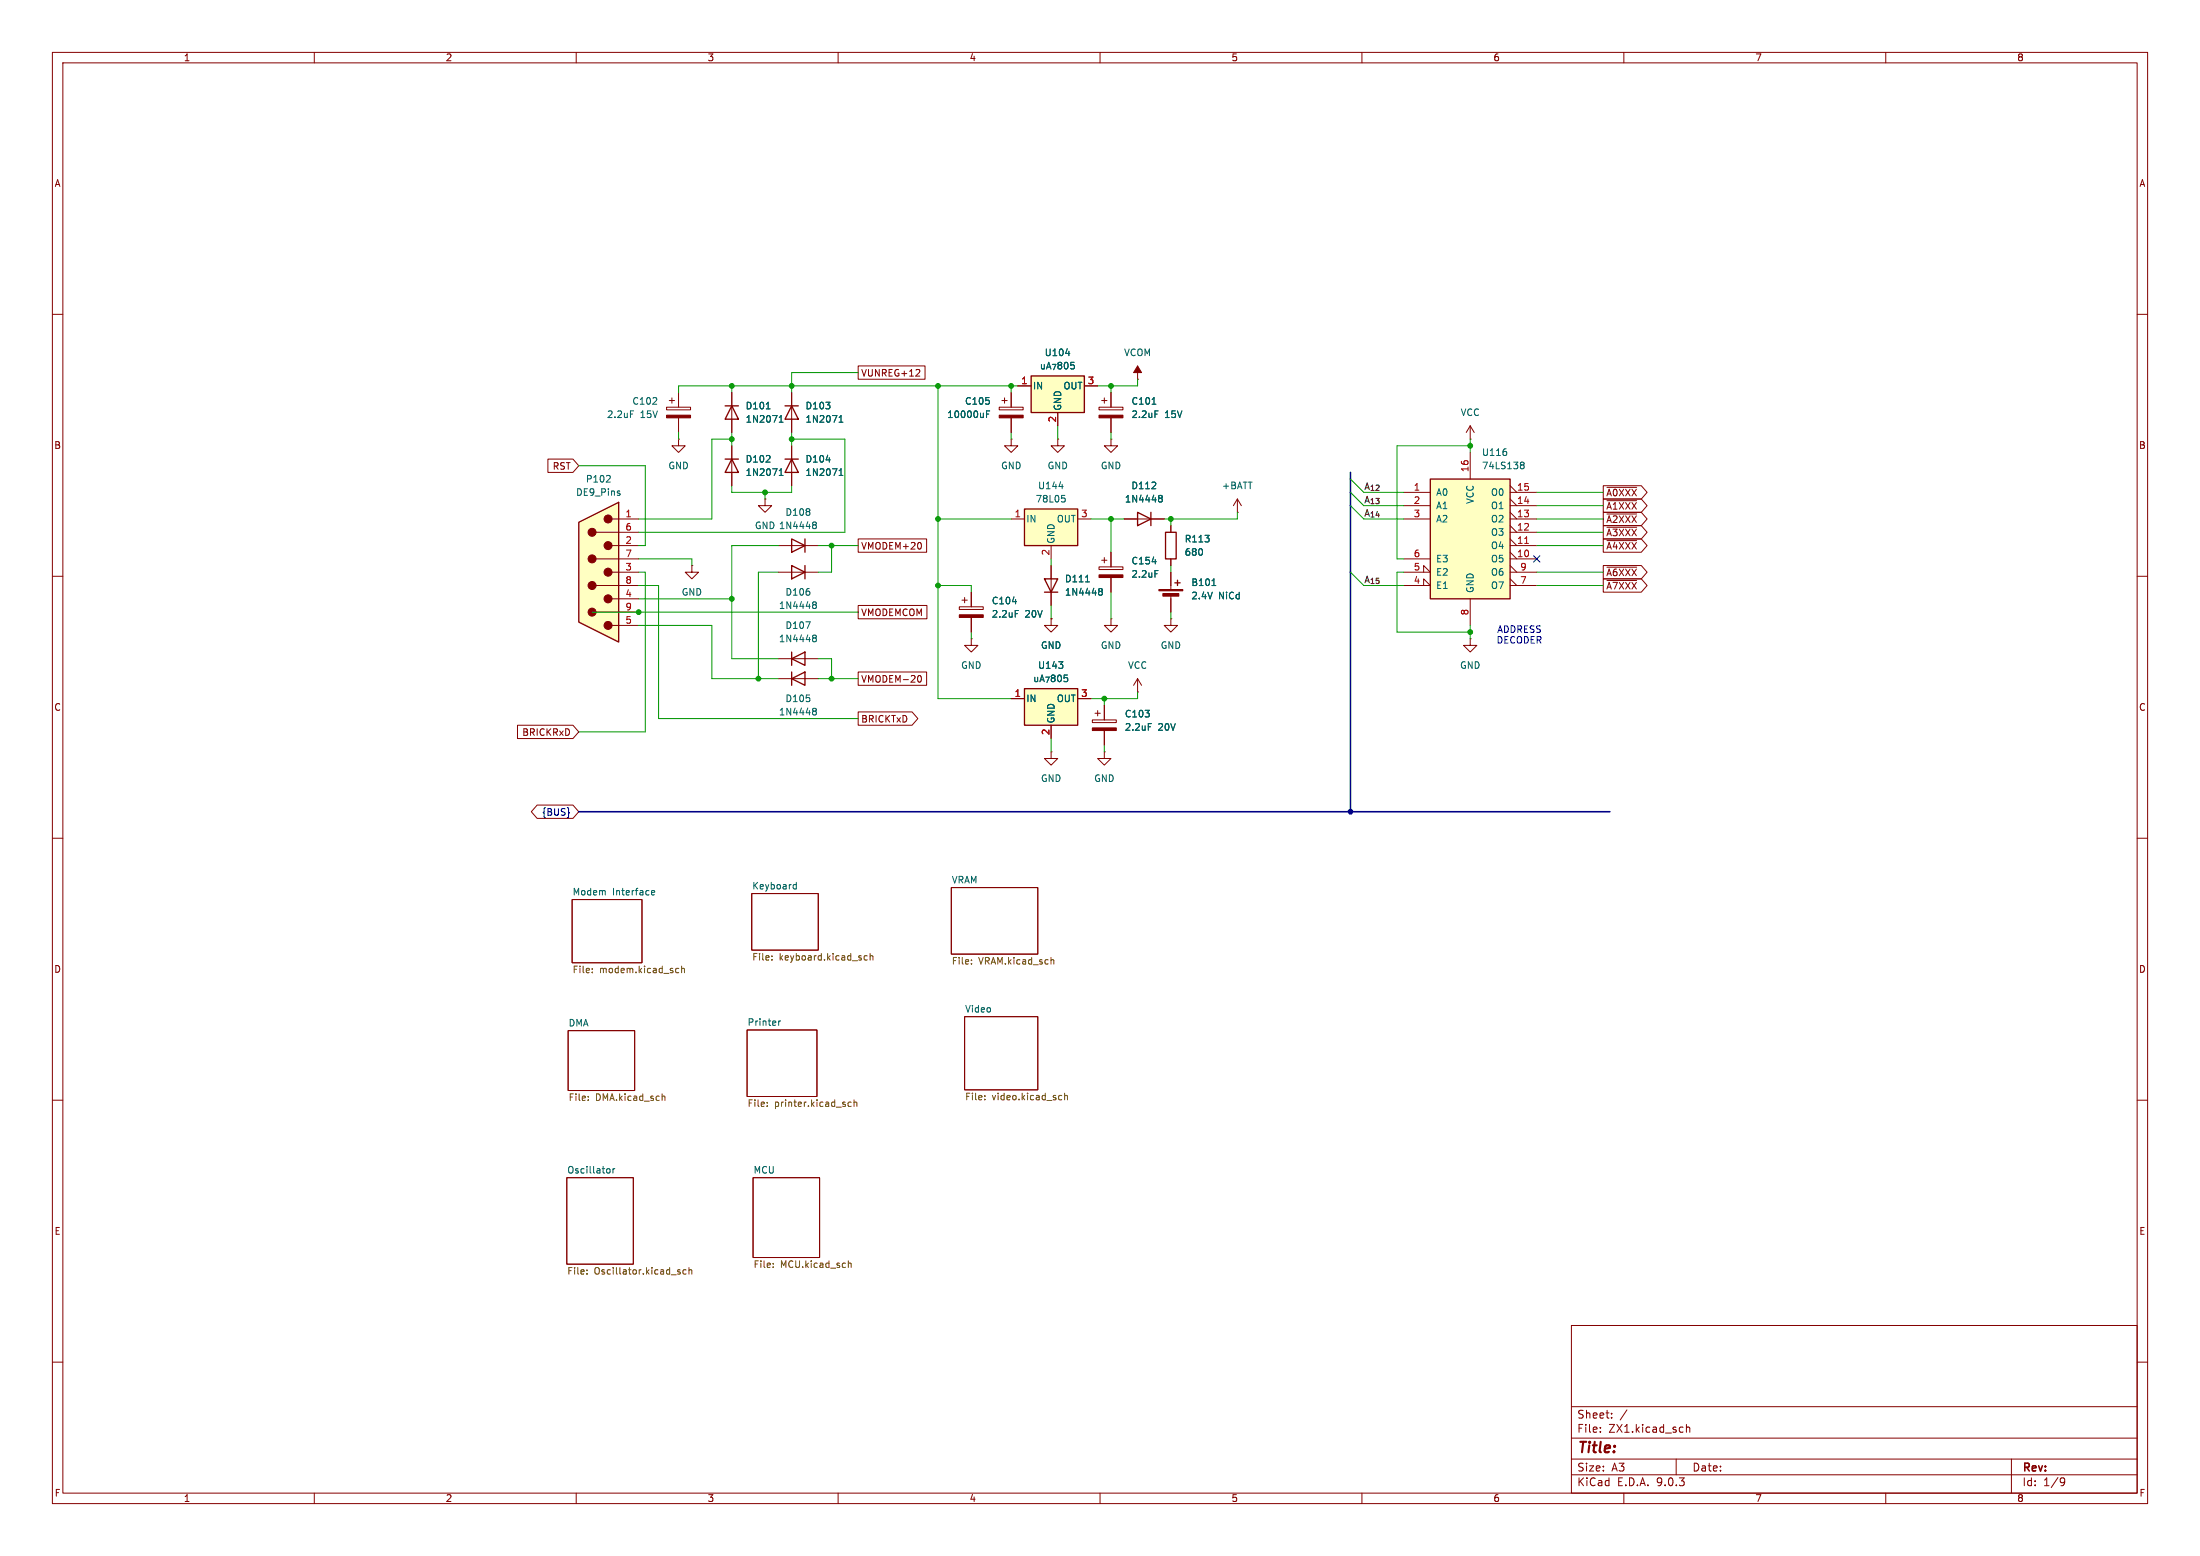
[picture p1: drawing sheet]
<svg xmlns="http://www.w3.org/2000/svg" width="420mm" height="297mm" viewBox="0 0 420 297" stroke-linecap="round" stroke-linejoin="round" font-family="sans-serif">
<g fill="none" stroke="#840000" stroke-width=".19">
<path d="M10 10h400v277h-400zM12 12h396v273h-396zM60 10v2M110 10v2M160 10v2M210 10v2M260 10v2M310 10v2M360 10v2M10 60h2M408 60h2M214.6 99.1h7.6"/>
<path d="M10 110h2M223.5 109.2v3.3M223.5 113.5v3.3M408 110h2M10 160h2M200.7 143.5v1.3h1.2l-1.2 1.3-1.3-1.3h1.3M200.7 143.5h.1M408 160h2M109.2 171.7h13.4v12.1h-13.4zM143.5 170.6h12.7v10.8h-12.7zM181.6 169.4h16.5v12.7h-16.5zM108.5 196.7h12.7v11.5h-12.7z"/>
<path d="M142.6 196.6h13.4v12.7h-13.4zM184.1 194.1h14v13.9h-14zM10 210h2M408 210h2M108.2 224.8h12.7v16.5h-12.7zM143.8 224.8h12.7v15.2h-12.7zM300 253h108v32h-108zM10 260h2M300 278.5h108M300 274.5h108M300 268.5h108M305.5 273.2v.2"/>
<path d="M305.5 272.5v.1M307.7 270.5v.2M307.7 269.8v.1M310.6 269.1l-1.3 1.9M320 278.5v3M321.9 271.9v1.5M321.9 272.5l.3-.1 .3 .1 .1 .9M384 278.5v6.5M408 260h2M60 285v2M110 285v2M160 285v2"/>
<path d="M210 285v2M260 285v2M300 281.5h108M310 285v2M360 285v2M393.6 282.1l.5 .1a.99 .99 0 0 1-.4 1.4h-.3M394.2 282.7l-.3 .3h-.3"/>
</g>
<g fill="none" stroke="#725600" stroke-width=".19">
<path d="M113.1 185.6v.1M113.1 184.9v.1M129.1 185.6h.5M129.1 184.9h.5M130.1 185l.2-.2 .3 .1 .1 .8M130.1 184.4v1.3M147.4 183.1v.2M147.4 182.5v.1M165.6 182.5l-.4-.1-.2 .3 .1 .5h.5M166.1 182.5l.2-.1 .3 .1 .1 .8M166.1 182v1.3M185.5 183.9v.1"/>
<path d="M185.5 183.2v.2M200.7 183.2h.4l.1 .8M112.3 209.9v.2M112.3 209.3v.1M126.5 209.3h.4v.8M146.5 211.1v.1M146.5 210.4v.1M162.5 210.4h-.4l-.2 .2 .1 .5h.5M163 210.5l.2-.1h.3l.1 .8M163 209.9v1.3M188 209.8v.1M188 209.1v.2"/>
<path d="M202.3 209.1h.4M202.7 209.9h-.4M203.2 209.2l.2-.1h.3l.1 .8M203.2 208.7v1.2M112.1 243.1v.1M112.1 242.4v.1M129.5 242.8h.3l.1 .2-.4 .2M129.5 242.4h.3M131 242.4h-.4l-.2 .2 .1 .5h.5M131.5 242.5l.2-.1h.3l.1 .8M131.5 241.9v1.3M147.6 241.8v.1"/>
<path d="M147.6 241.2v.1M161.9 240.7v1.2M161.9 241.2l.2-.1 .3 .1 .1 .7"/>
</g>
<g fill="none" stroke="#006464" stroke-width=".19">
<path d="M221.3 95l.1 .1M221.3 94.6h.3l.2 .1 .1 .2-.3 .2M221.4 95.1h.2M221.4 95.1l-.1 .1M221.6 95.1l.3 .2-.1 .4-.2 .1h-.3M231.4 111.8h.7M124.4 170.4l.6-.1-.1-.3h-.3l-.2 .2v.6h.5M151.5 169.6h.5M151.5 168.9h.5M152 168.4v1.3M148.6 194.9v.8M149 194.9l-.4 .2"/>
<path d="M116 223.1h.3l.2 .2-.1 .5-.4 .1M117 223.1v.8M117.4 223.1l-.4 .2"/>
</g>
<path d="M217.2 97.8l2.5 1.3-2.5 1.2zM219.7 97.8v2.5M224.3 111.3h1M224.8 110.7v1.1" fill="none" stroke="#840000" stroke-width=".25"/>
<g fill="#840000" stroke="#840000" stroke-width=".19">
<path d="M221.2 112.5h4.6v.3h-4.6z"/>
<path d="M222 113.3h3v.5h-3z"/>
</g>
<path d="M195.6 131.4h10.1v7h-10.1z" fill="#ffffc2"/>
<path d="M222.5 101.6h2v5.1h-2zM195.6 131.4h10.1v7h-10.1z" fill="none" stroke="#840000" stroke-width=".25"/>
<path d="M183.1 115.8h4.6v.5h-4.6zM183.6 114.6h1.1M184.1 114v1.1M185.4 113v2.8M185.4 117.9v2.8M223.5 100.3v1.3M223.5 106.7v1.3M193 133.4h2.6M200.7 138.4v2.6M205.7 133.4h2.6" fill="none" stroke="#840000" stroke-width=".19"/>
<path d="M193.3 114.8h.8M193.8 116.5h.6M202.1 126.3h.8l-.4 .5M202.8 126.9v.6" fill="none" stroke="#006464" stroke-width=".19"/>
<path d="M183.1 117.3h4.6v.6h-4.6z" fill="#840000" stroke="#840000" stroke-width=".19"/>
<path d="M273 91.4h15.3v22.9h-15.3z" fill="#ffffc2"/>
<path d="M149.9 87.6h2.5M151.1 87.6l1.3 2.6h-2.5zM273 91.4h15.3v22.9h-15.3zM199.4 110.5h2.5l-1.2 2.5zM199.4 113h2.5" fill="none" stroke="#840000" stroke-width=".25"/>
<g fill="none" stroke="#840000" stroke-width=".19">
<path d="M151.1 85.1v7.6M236.2 97.8h.1M236.2 95.3l-.7 1.2M236.2 95.3l.8 1.2M236.2 95.3v2.5M268 94h5M268 96.5h5M268 99.1h5M280.7 83.8h.1M280.7 81.3v2.5M280.7 86.4v5M280.7 81.3l-.8 1.3"/>
<path d="M280.7 81.3l.7 1.3M288.3 94h5.1M288.3 96.5h5.1M288.3 99.1h5.1M288.3 92.7l1.3 1.3M288.3 95.3l1.3 1.2M288.3 97.8l1.3 1.3M200.7 108v7.6M212.1 118.1v1.3h1.3l-1.3 1.3-1.3-1.3h1.3M212.1 118.1h.1M223.5 118.1v1.3h1.3l-1.3 1.3-1.3-1.3h1.3M223.5 118.1h.1"/>
<path d="M268 109.2h5l-1.2-1.2v1.2M268 111.8h5l-1.2-1.3v1.3M268 106.7h5M280.7 114.3v5.1M288.3 106.7h5.1M288.3 109.2h5.1M288.3 111.8h5.1M288.3 101.6h5.1M288.3 100.3l1.3 1.3M288.3 104.1h5.1M288.3 102.9l1.3 1.2M288.3 105.4l1.3 1.3"/>
<path d="M288.3 108l1.3 1.2M288.3 110.5l1.3 1.3M208.5 137.4h4.6v.5h-4.6zM209 136.1h1.1M209.5 135.6v1.1M210.8 134.6v2.8M210.8 139.4v2.8M217.2 132.1h.1M217.2 129.5l-.8 1.3M217.2 129.5l.7 1.3M217.2 129.5v2.6M210.8 143.5v1.3h1.3l-1.3 1.3-1.3-1.3h1.3"/>
<path d="M210.8 143.5h.1"/>
</g>
<path d="M291.1 103.7h.7" fill="none" stroke="#a90000" stroke-width=".19"/>
<g fill="none" stroke="#006464" stroke-width=".19">
<path d="M157.7 87.8h.8M160.2 90.7h.7M160.2 89.8l.4-.3v1.2M287.6 86.3v.5M290.4 88.7l.1 .1M290.4 88.3l.3-.1 .2 .1 .1 .2-.3 .3M290.5 88.8h.2M290.5 88.8h-.1M290.7 88.8l.3 .2-.1 .4-.2 .1-.3-.1M207.2 111.1h.8M209.8 112.8l.2 .1M209.8 112.4l.4-.1 .2 .2v.1l-.2 .3"/>
<path d="M210 112.9h.2M210 112.9h-.2M210.2 112.9l.2 .2v.4l-.2 .1-.4-.1M219.2 138.1h.6"/>
</g>
<path d="M208.5 138.9h4.6v.5h-4.6z" fill="#840000" stroke="#840000" stroke-width=".19"/>
<path d="M110.5 99.7l7.6-3.8v26.7l-7.6-3.9z" fill="#ffffc2"/>
<g fill="none" stroke="#840000" stroke-width=".19">
<path d="M127.3 77.7h4.5v.5h-4.5zM127.8 76.5h1M128.3 75.9v1.1M129.5 74.9v2.8M129.5 79.8v2.8M139.7 74.9v7.7M151.1 74.9v7.7M190.8 77.7h4.5v.5h-4.5zM191.3 76.5h1M191.8 75.9v1.1M193 74.9v2.8M193 79.8v2.8"/>
<path d="M116.8 99.1h5.1M129.5 83.8v1.3h1.3l-1.3 1.3-1.2-1.3h1.2M129.5 83.8h.1M139.7 85.1v7.6M146 95.3v1.2h1.3l-1.3 1.3-1.2-1.3h1.2M146 95.3h.1M193 83.8v1.3h1.3l-1.3 1.3-1.2-1.3h1.2M193 83.8h.1M113.8 116.8h8.1M113.8 111.8h8.1M113.8 106.7h8.1M113.8 101.6h8.1"/>
<path d="M116.8 119.4h5.1M116.8 114.3h5.1M116.8 109.2h5.1M116.8 104.1h5.1M132.1 108v1.2h1.2l-1.2 1.3-1.3-1.3h1.3M132.1 108h.1M148.6 109.2h7.6M148.6 104.1h7.6M200.7 118.1v1.3h1.2l-1.2 1.3-1.3-1.3h1.3M200.7 118.1h.1M148.6 129.5h7.6M148.6 125.7h7.6"/>
<path d="M185.4 121.9v1.3h1.3l-1.3 1.3-1.3-1.3h1.3M185.4 121.9h.1M280.7 121.9v1.3h1.2l-1.2 1.3-1.3-1.3h1.3M280.7 121.9h.1"/>
</g>
<g fill="none" stroke="#840000" stroke-width=".25">
<path d="M138.4 77.5h2.6M139.7 77.5l1.3 2.5h-2.6zM149.9 77.5h2.5M151.1 77.5l1.3 2.5h-2.5zM110.5 99.7l7.6-3.8v26.7l-7.6-3.9zM138.4 87.6h2.6M139.7 87.6l1.3 2.6h-2.6zM151.1 108l2.6 1.2-2.6 1.3zM151.1 102.9l2.6 1.2-2.6 1.3zM153.7 102.9v2.5M153.7 108v2.5M151.1 129.5l2.6-1.2v2.5z"/>
<path d="M151.1 125.7l2.6-1.2v2.5zM151.1 124.5v2.5M151.1 128.3v2.5"/>
</g>
<g fill="#840000" stroke="#840000" stroke-width=".19">
<path d="M127.3 79.2h4.5v.6h-4.5z"/>
<path d="M190.8 79.2h4.5v.6h-4.5z"/>
<circle cx="116.1" cy="119.4" r=".76"/>
<circle cx="116.1" cy="114.3" r=".76"/>
<circle cx="116.1" cy="109.2" r=".76"/>
<circle cx="116.1" cy="104.1" r=".76"/>
<circle cx="116.1" cy="99.1" r=".76"/>
<circle cx="113" cy="116.8" r=".76"/>
<circle cx="113" cy="111.8" r=".76"/>
<circle cx="113" cy="106.7" r=".76"/>
<circle cx="113" cy="101.6" r=".76"/>
</g>
<g fill="none" stroke="#006464" stroke-width=".19">
<path d="M120.4 78.4h.6M146.3 78h.7M148.8 79.7l.3-.4v1.3M160.2 79.7l.4-.4v1.3M188.3 79h.5M188.9 78.4h-.6v1.3M116.4 90.8l.1 .2-.1 .3-.7 .7h.8M118.2 94.1l.2 .2-.2 .3M118.2 93.7l.1 .1M148.8 80.6h.7M148.8 89.8l.3-.3v1.2M148.8 90.7h.7"/>
<path d="M155.2 99.7l.4-.1 .2 .2v.1l-.2 .3M160.2 80.6h.7M153.8 118.7h.9l-.6 1.3M155.2 115.4h.2M155.2 114.9h.4l.2 .1v.2l-.2 .2M155.2 100.1l.2 .1M155.4 115.4h.2M155.4 115.4l-.2 .1M155.4 100.2h.2M155.4 100.2h-.2M155.6 100.2l.2 .2v.4l-.2 .1-.4-.1M155.6 115.4l.2 .3v.3l-.2 .1h-.4"/>
<path d="M155.2 121.3l.4-.1 .2 .2v.1l-.2 .3M155.2 135.3l.4-.1 .2 .1v.2l-.2 .2M155.2 135.7h.2M155.2 121.7l.2 .1M155.4 135.7h.2M155.4 135.7l-.2 .1M155.4 121.8h.2M155.4 121.8h-.2M155.6 121.8l.2 .2v.4l-.2 .1-.4-.1M155.6 135.7l.2 .3v.3l-.2 .2-.4-.1"/>
</g>
<path d="M195.6 97.2h10.1v6.9h-10.1z" fill="#ffffc2"/>
<path d="M195.6 97.2h10.1v6.9h-10.1z" fill="none" stroke="#840000" stroke-width=".25"/>
<path d="M193 99.1h2.6M201.9 83.8v1.3h1.3l-1.3 1.3-1.2-1.3h1.2M201.9 83.8h.1M205.7 99.1h2.6M212.1 83.8v1.3h1.3l-1.3 1.3-1.3-1.3h1.3M212.1 83.8h.1M200.7 104.1v2.6" fill="none" stroke="#840000" stroke-width=".19"/>
<path d="M202.2 92.9h.8M202.7 94.6h.6M202.8 95h.3l.3 .3-.1 .4-.5 .1" fill="none" stroke="#006464" stroke-width=".19"/>
<path d="M196.8 71.8h10.2v6.9h-10.2z" fill="#ffffc2"/>
<path d="M196.8 71.8h10.2v6.9h-10.2z" fill="none" stroke="#840000" stroke-width=".25"/>
<g fill="none" stroke="#840000" stroke-width=".19">
<path d="M139.7 74.9v2.6M151.1 74.9v2.6M163.8 69.8h12.8v2.6h-12.8zM175.4 70.5l.2 .3-.1 .3-.7 .7h.8M193 74.9v2.8M193 79.8v2.8M194.3 73.7h2.5M201.9 78.7v2.6M207 73.7h2.5M209.8 77.7h4.6v.5h-4.6zM210.3 76.5h1M210.8 75.9v1.1"/>
<path d="M212.1 74.9v2.8M212.1 79.8v2.8M217.2 72.4h.1M217.2 69.9v2.5M104.6 87.6h4.8l1.1 1.3-1.1 1.3h-4.8zM139.7 80v2.6M139.7 85.1v2.5M139.7 90.2v2.5M151.1 80v2.6M151.1 85.1v2.5M151.1 90.2v2.5M214.6 99.1h2.6"/>
<path d="M219.7 99.1h2.5M306.1 95.2h7.2l1.1 1.3-1.1 1.3h-7.2zM306.1 97.8h7.2l1.1 1.3-1.1 1.2h-7.2zM306.1 92.7h7.2l1.1 1.3-1.1 1.3h-7.2zM306.8 95.6h5.6M306.8 98.1h5.6M306.8 93h5.6M163.8 115.6h13.2v2.5h-13.2zM163.8 102.9h13.1v2.5h-13.1zM175.8 103.7l.1 .3-.1 .7M185.4 113v2.8M185.4 117.9v2.8"/>
<path d="M200.7 118.1h.1M200.7 108v2.5M200.7 113v2.6M209.8 108.2h4.6v.5h-4.6zM210.3 106.9h1M210.8 106.4v1M212.1 105.4v2.8M212.1 110.2v2.8M223.5 100.3v1.3M223.5 106.7v1.3M223.5 109.2v2.6M223.5 114.3v2.5"/>
<path d="M306.1 110.5h7.2l1.1 1.3-1.1 1.2h-7.2zM306.1 100.3h7.2l1.1 1.3-1.1 1.3h-7.2zM306.1 107.9h7.2l1.1 1.3-1.1 1.3h-7.2zM306.1 102.9h7.2l1.1 1.2-1.1 1.3h-7.2zM306.8 110.8h5.6M306.8 100.6h5.6M306.8 108.3h5.6M306.8 103.2h5.6M98.8 138.4h10.6l1.1 1.3-1.1 1.3h-10.6zM163.8 128.3h13.1v2.5h-13.1zM163.8 135.9h10.3l1.1 1.3-1.1 1.2h-10.3zM175.4 129l.1-.1a.68 .68 0 0 1 .4 .7 .68 .68 0 0 1-.4 .6l-.1-.1"/>
<path d="M193 133.4h2.6M200.7 138.4v2.6M205.7 133.4h2.6M210.8 134.6v2.8M210.8 139.4v2.8M102.5 153.7h6.9l1.1 1.2-1.1 1.3h-6.9l-1.1-1.3z"/>
</g>
<g fill="none" stroke="#006464" stroke-width=".19">
<path d="M146.3 78h.7M148.8 79.7l.3-.4v1.3M160.2 79.7l.4-.4v1.3M188.3 79h.5M188.9 78.4h-.6v1.3M203.4 67.5h.8M219.9 77.2h.8M220.5 78.4h.6M148.8 80.6h.7M148.8 90.7h.7M148.8 89.8l.3-.3v1.2M157.7 87.8h.8"/>
<path d="M160.2 80.6h.7M160.2 89.8l.4-.3v1.2M160.2 90.7h.7M221.3 95l.1 .1M221.3 94.6h.3l.2 .1 .1 .2-.3 .2M221.4 95.1h.2M221.4 95.1l-.1 .1M221.6 95.1l.3 .2-.1 .4-.2 .1h-.3M193.3 114.8h.8M193.8 116.5h.6M207.2 111.1h.8M209.8 112.8l.2 .1"/>
<path d="M209.8 112.4l.4-.1 .2 .2v.1l-.2 .3M210 112.9h.2M210 112.9h-.2M210.2 112.9l.2 .2v.4l-.2 .1-.4-.1M219.9 107.2h.8M220.5 108.9h.6M231.4 111.8h.7M202.1 126.3h.8l-.4 .5M202.8 126.9v.6M219.2 138.1h.6"/>
</g>
<g fill="#840000" stroke="#840000" stroke-width=".19">
<path d="M217.2 69.9l.7 1.2h-1.5z"/>
<path d="M209.8 79.2h4.6v.6h-4.6z"/>
<path d="M209.8 109.7h4.6v.5h-4.6z"/>
</g>
<path d="M292.8 106.1l1.2 1.2M294 106.1l-1.2 1.2M108.6 155.1h.1l-.1 .1" fill="none" stroke="#000084" stroke-width=".19"/>
<path d="M257.8 90.2v64.7M110.5 154.9h196.8" fill="none" stroke="#000084" stroke-width=".3"/>
<g fill="none" stroke="#009600" stroke-width=".19">
<path d="M139.7 73.7v1.2M163.8 71.1h-12.7v3.8M179.1 73.7v59.7h13.9M193 73.7v1.2M194.3 73.7h-64.8v1.2M212.1 73.7v1.2M217.2 72.4v1.3h-7.7M110.5 88.9h12.7v15.2h-1.3M129.5 82.6v1.2M139.7 83.8h-3.8v15.3h-14M139.7 82.6v2.5M139.7 92.7v1.3h11.4v-1.3"/>
<path d="M146 94v1.3M151.1 82.6v2.5M151.1 83.8h10.2v17.8h-39.4M179.1 99.1h13.9M193 82.6v1.2M201.9 81.3v2.5M208.3 99.1h6.3M212.1 82.6v1.2M212.1 99.1v6.3M223.5 99.1v1.2M236.2 97.8v1.3h-14M257.8 96.5l2.5 2.6h7.7"/>
<path d="M257.8 91.4l2.5 2.6h7.7M257.8 94l2.5 2.5h7.7M280.7 85.1h-14v21.6h1.3M280.7 83.8v2.6M293.4 99.1h12.7M293.4 94h12.7M293.4 96.5h12.7M113 116.8h50.8M121.9 109.2h1.3v30.5h-12.7M121.9 111.8h3.8v25.4h38.1M121.9 114.3h17.8M121.9 119.4h14v10.1h12.7"/>
<path d="M121.9 106.7h10.2v1.3M148.6 109.2h-3.8v20.3M148.6 104.1h-8.9v21.6h8.9M156.2 104.1h7.6M158.7 104.1v5.1h-2.5M179.1 111.8h6.3v1.2M200.7 106.7v1.3M200.7 115.6v2.5M212.1 113v5.1M223.5 108v1.2M223.5 116.8v1.3M257.8 109.2l2.5 2.6h7.7"/>
<path d="M268 109.2h-1.3v11.5h14M280.7 119.4v2.5M293.4 109.2h12.7M293.4 111.8h12.7M293.4 101.6h12.7M293.4 104.1h12.7M156.2 125.7h2.5v3.8M156.2 129.5h7.6M185.4 120.7v1.2M210.8 133.4v1.2M217.2 132.1v1.3h-8.9M200.7 141v2.5"/>
<path d="M210.8 142.2v1.3"/>
</g>
<g fill="#009600" stroke="#009600" stroke-width=".19">
<circle cx="280.7" cy="85.1" r=".46"/>
<circle cx="179.1" cy="73.7" r=".46"/>
<circle cx="179.1" cy="111.8" r=".46"/>
<circle cx="151.1" cy="83.8" r=".46"/>
<circle cx="146" cy="94" r=".46"/>
<circle cx="193" cy="73.7" r=".46"/>
<circle cx="179.1" cy="99.1" r=".46"/>
<circle cx="158.7" cy="104.1" r=".46"/>
<circle cx="144.8" cy="129.5" r=".46"/>
<circle cx="158.7" cy="129.5" r=".46"/>
<circle cx="210.8" cy="133.4" r=".46"/>
<circle cx="212.1" cy="73.7" r=".46"/>
<circle cx="212.1" cy="99.1" r=".46"/>
<circle cx="223.5" cy="99.1" r=".46"/>
<circle cx="280.7" cy="120.7" r=".46"/>
<circle cx="151.1" cy="73.7" r=".46"/>
<circle cx="139.7" cy="73.7" r=".46"/>
<circle cx="139.7" cy="83.8" r=".46"/>
<circle cx="139.7" cy="114.3" r=".46"/>
<circle cx="121.9" cy="116.8" r=".46"/>
</g>
<circle cx="257.8" cy="154.9" r=".46" fill="#000084" stroke="#000084" stroke-width=".19"/>
<text font-size="2.8" fill="#840000" x="301" y="277.9">Title:</text>
<g font-size="2.1" fill="#840000">
<text x="301" y="273.7">File:</text>
<text x="301" y="271">Sheet:</text>
<text x="307.1" y="273.7">ZX1.kicad_sch</text>
<text x="301" y="281.1">Size:</text>
<text x="307.6" y="281.1">A3</text>
<text x="323" y="281.1">Date:</text>
<text x="386" y="281.3">Rev:</text>
<text x="301" y="283.9">KiCad</text>
<text x="308.7" y="283.9">E.D.A.</text>
<text x="316.3" y="283.9">9.0.3</text>
<text x="386" y="283.9">Id:</text>
<text x="390.1" y="283.9">1/9</text>
</g>
<g font-size="1.8" fill="#840000">
<text x="35" y="11.9">1</text>
<text x="85" y="11.9">2</text>
<text x="135" y="11.9">3</text>
<text x="185" y="11.9">4</text>
<text x="235" y="11.9">5</text>
<text x="285" y="11.9">6</text>
<text x="335" y="11.9">7</text>
<text x="385" y="11.9">8</text>
<text x="10.3" y="35.9">A</text>
<text x="408.3" y="35.9">A</text>
<text x="164.3" y="72.1">VUNREG+12</text>
<text x="10.3" y="85.9">B</text>
<text x="105.4" y="89.9">RST</text>
<text x="408.2" y="85.9">B</text>
<text x="306.5" y="94.9">~{A0XXX}</text>
<text x="306.5" y="97.5">~{A1XXX}</text>
<text x="306.5" y="100">~{A2XXX}</text>
<text x="164.3" y="105.1">VMODEM+20</text>
<text x="306.5" y="102.6">~{A3XXX}</text>
<text x="306.5" y="105.1">~{A4XXX}</text>
<text x="306.5" y="112.7">~{A7XXX}</text>
<text x="306.5" y="110.2">~{A6XXX}</text>
<text x="164.3" y="117.8">VMODEMCOM</text>
<text x="164.3" y="130.5">VMODEM-20</text>
<text x="10.3" y="135.9">C</text>
<text x="408.2" y="135.9">C</text>
<text x="99.6" y="140.7">BRICKRxD</text>
<text x="164.3" y="138.1">BRICKTxD</text>
<text x="10.3" y="185.9">D</text>
<text x="408.2" y="185.9">D</text>
<text x="10.3" y="235.9">E</text>
<text x="408.3" y="235.9">E</text>
<text x="10.3" y="285.9">F</text>
<text x="35" y="286.9">1</text>
<text x="85" y="286.9">2</text>
<text x="135" y="286.9">3</text>
<text x="185" y="286.9">4</text>
<text x="235" y="286.9">5</text>
<text x="285" y="286.9">6</text>
<text x="335" y="286.9">7</text>
<text x="385" y="286.9">8</text>
<text x="408.3" y="285.9">F</text>
</g>
<g font-size="1.8" fill="#006464">
<text x="198.4" y="70.7">uA_{7}805</text>
<text x="199.3" y="68.2">U104</text>
<text x="214.5" y="68.2">VCOM</text>
<text x="120.6" y="77.4">C102</text>
<text x="184.1" y="77.4">C105</text>
<text x="197.1" y="74.5">IN</text>
<text x="202.9" y="74.5">OUT</text>
<text x="215.9" y="77.4">C101</text>
<text x="115.8" y="80">2.2uF</text>
<text x="122.2" y="80">15V</text>
<text x="142.2" y="78.3">D101</text>
<text x="142.2" y="80.9">1N2071</text>
<text x="153.7" y="78.3">D103</text>
<text x="153.7" y="80.9">1N2071</text>
<text x="180.7" y="80">10000uF</text>
<text x="202.8" y="78.5" transform="rotate(-90 202.8 78.5)">GND</text>
<text x="215.9" y="80">2.2uF</text>
<text x="222.3" y="80">15V</text>
<text x="278.8" y="79.6">VCC</text>
<text x="127.5" y="89.8">GND</text>
<text x="142.2" y="88.5">D102</text>
<text x="153.7" y="88.5">D104</text>
<text x="191" y="89.8">GND</text>
<text x="199.9" y="89.8">GND</text>
<text x="210.1" y="89.8">GND</text>
<text x="282.8" y="89.8">74LS138</text>
<text x="282.8" y="87.2">U116</text>
<text x="109.9" y="94.8">DE9_Pins</text>
<text x="111.7" y="92.3">P102</text>
<text x="142.2" y="91">1N2071</text>
<text x="153.7" y="91">1N2071</text>
<text x="198.1" y="93.6">U144</text>
<text x="215.9" y="93.6">D112</text>
<text x="233.2" y="93.6">+BATT</text>
<text x="274.1" y="94.8">A0</text>
<text x="284.5" y="94.8">O0</text>
<text x="144" y="101.2">GND 1N4448</text>
<text x="149.8" y="98.7">D108</text>
<text x="195.8" y="99.9">IN</text>
<text x="197.6" y="96.1">78L05</text>
<text x="201.7" y="99.9">OUT</text>
<text x="214.6" y="96.1">1N4448</text>
<text x="274.1" y="97.4">A1</text>
<text x="274.1" y="99.9">A2</text>
<text x="281.5" y="96.3" transform="rotate(-90 281.5 96.3)">VCC</text>
<text x="284.5" y="97.4">O1</text>
<text x="284.5" y="99.9">O2</text>
<text x="201.5" y="103.9" transform="rotate(-90 201.5 103.9)">GND</text>
<text x="215.9" y="107.9">C154</text>
<text x="226.1" y="103.7">R113</text>
<text x="226.1" y="106.3">680</text>
<text x="274.1" y="107.5">E3</text>
<text x="284.5" y="102.5">O3</text>
<text x="284.5" y="105">O4</text>
<text x="284.5" y="107.5">O5</text>
<text x="130" y="113.9">GND</text>
<text x="149.8" y="113.9">D106</text>
<text x="203.2" y="111.4">D111</text>
<text x="203.2" y="113.9">1N4448</text>
<text x="215.9" y="110.5">2.2uF</text>
<text x="227.3" y="112.1">B101</text>
<text x="274.1" y="110.1">E2</text>
<text x="274.1" y="112.6">E1</text>
<text x="281.5" y="113.3" transform="rotate(-90 281.5 113.3)">GND</text>
<text x="284.5" y="110.1">O6</text>
<text x="284.5" y="112.6">O7</text>
<text x="148.6" y="116.4">1N4448</text>
<text x="189.2" y="115.5">C104</text>
<text x="189.2" y="118.1">2.2uF</text>
<text x="195.7" y="118.1">20V</text>
<text x="227.3" y="114.6">2.4V</text>
<text x="232.6" y="114.6">NiCd</text>
<text x="148.6" y="122.8">1N4448</text>
<text x="149.8" y="120.2">D107</text>
<text x="198.6" y="124.1">GND</text>
<text x="210.1" y="124.1">GND</text>
<text x="221.5" y="124.1">GND</text>
<text x="183.4" y="127.9">GND</text>
<text x="197.1" y="130.4">uA_{7}805</text>
<text x="198.1" y="127.9">U143</text>
<text x="215.3" y="127.9">VCC</text>
<text x="278.6" y="127.9">GND</text>
<text x="148.6" y="136.8">1N4448</text>
<text x="149.8" y="134.2">D105</text>
<text x="195.8" y="134.2">IN</text>
<text x="201.7" y="134.2">OUT</text>
<text x="214.6" y="137.1">C103</text>
<text x="201.5" y="138.2" transform="rotate(-90 201.5 138.2)">GND</text>
<text x="214.6" y="139.7">2.2uF</text>
<text x="221.1" y="139.7">20V</text>
<text x="198.6" y="149.5">GND</text>
<text x="208.8" y="149.5">GND</text>
<text x="109.2" y="171">Modem</text>
<text x="116.9" y="171">Interface</text>
<text x="143.5" y="169.8">Keyboard</text>
<text x="181.6" y="168.7">VRAM</text>
<text x="108.5" y="196">DMA</text>
<text x="142.6" y="195.9">Printer</text>
<text x="184.1" y="193.3">Video</text>
<text x="108.2" y="224.1">Oscillator</text>
<text x="143.8" y="224.1">MCU</text>
</g>
<g font-size="1.8" fill="#a90000">
<text x="194.9" y="73.4">1</text>
<text x="207.6" y="73.4">3</text>
<text x="201.7" y="80.7" transform="rotate(-90 201.7 80.7)">2</text>
<text x="269.8" y="93.7">1</text>
<text x="280.4" y="90.2" transform="rotate(-90 280.4 90.2)">16</text>
<text x="289.5" y="93.7">15</text>
<text x="119.3" y="101.3">6</text>
<text x="119.3" y="98.8">1</text>
<text x="193.6" y="98.8">1</text>
<text x="206.3" y="98.8">3</text>
<text x="269.8" y="96.3">2</text>
<text x="269.8" y="98.8">3</text>
<text x="289.5" y="96.3">14</text>
<text x="289.5" y="98.8">13</text>
<text x="289.5" y="101.3">12</text>
<text x="119.3" y="106.4">7</text>
<text x="119.3" y="103.9">2</text>
<text x="200.4" y="106.1" transform="rotate(-90 200.4 106.1)">2</text>
<text x="269.8" y="106.4">6</text>
<text x="289.5" y="103.9">11</text>
<text x="289.5" y="106.4">10</text>
<text x="119.3" y="111.5">8</text>
<text x="119.3" y="109">3</text>
<text x="269.8" y="109">5</text>
<text x="269.8" y="111.5">4</text>
<text x="290.1" y="109">9</text>
<text x="290.1" y="111.5">7</text>
<text x="119.3" y="119.1">5</text>
<text x="119.3" y="116.6">9</text>
<text x="119.3" y="114">4</text>
<text x="280.4" y="117.5" transform="rotate(-90 280.4 117.5)">8</text>
<text x="193.6" y="133.1">1</text>
<text x="206.3" y="133.1">3</text>
<text x="200.4" y="140.4" transform="rotate(-90 200.4 140.4)">2</text>
</g>
<g font-size="1.8" fill="#0f0f0f">
<text x="260.3" y="93.6">A_{12}</text>
<text x="260.3" y="98.7">A_{14}</text>
<text x="260.3" y="96.2">A_{13}</text>
<text x="260.3" y="111.4">A_{15}</text>
</g>
<g font-size="1.8" fill="#0000c2">
<text x="285.6" y="123">DECODER</text>
<text x="285.7" y="121">ADDRESS</text>
</g>
<text font-size="1.8" fill="#000084" x="103.4" y="155.9">{BUS}</text>
<g font-size="1.8" fill="#725600">
<text x="143.5" y="183.7">File:</text>
<text x="148.7" y="183.7">keyboard.kicad_sch</text>
<text x="181.6" y="184.4">File:</text>
<text x="186.8" y="184.4">VRAM.kicad_sch</text>
<text x="109.2" y="186.1">File:</text>
<text x="114.4" y="186.1">modem.kicad_sch</text>
<text x="108.5" y="210.5">File:</text>
<text x="113.7" y="210.5">DMA.kicad_sch</text>
<text x="142.6" y="211.6">File:</text>
<text x="147.8" y="211.6">printer.kicad_sch</text>
<text x="184.1" y="210.3">File:</text>
<text x="189.4" y="210.3">video.kicad_sch</text>
<text x="108.2" y="243.6">File:</text>
<text x="113.4" y="243.6">Oscillator.kicad_sch</text>
<text x="143.8" y="242.3">File:</text>
<text x="149" y="242.3">MCU.kicad_sch</text>
</g>
</svg>
